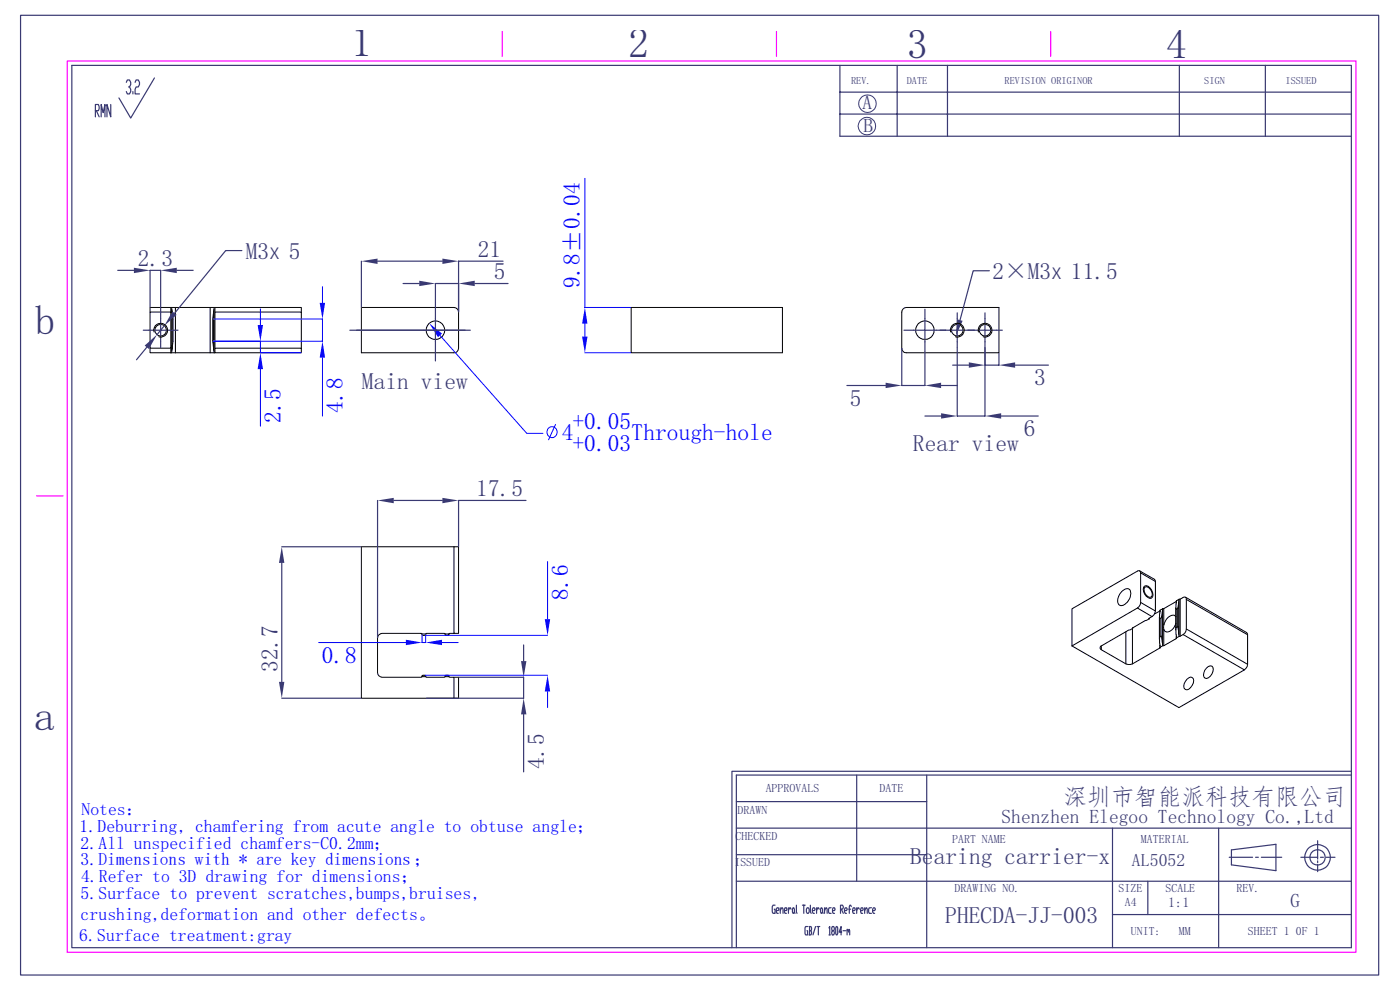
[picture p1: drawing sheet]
<svg xmlns="http://www.w3.org/2000/svg" width="297mm" height="210mm" viewBox="0 0 297 210" stroke-linecap="round" stroke-linejoin="round" font-family="sans-serif">
<path d="M14.3 12.9h273.4v189.1h-273.4zM106.6 6.7v5.3M164.7 6.7v5.3M222.9 6.7v5.3M7.7 105.2h5.7" fill="none" stroke="#f0f" stroke-width=".25"/>
<g fill="none" stroke="#393972" stroke-width=".25">
<path d="M4.4 3.2h288.1v203.6h-288.1zM15.2 13.9h271.5v187.1h-271.5zM26.8 17.5l.2-.5h.5l.2 .5v.4l-.2 .5h-.2M27.5 18.4l.2 .5v.5l-.2 .5h-.5l-.2-.5M28.2 19.4v.5M28.7 17.5l.2-.5h.4l.3 .5v.4l-.3 .5h-.4l-.2 .5v1h.9M32.8 16.5l-5.1 8.5-2.5-4.2M178.2 13.9v15h108.5M178.2 19.5h108.5M190.3 13.9v15M201 13.9v15M250.2 13.9v15"/>
<path d="M268.4 13.9v15M20.2 23.5h.7l.1-.4-.1-.9h-.7v2.6M20.4 23.5l.6 1.3M21.5 24.8v-2.6l.4 1.7 .4-1.7v2.6M23.5 22.2v2.6l-.8-2.6v2.6M178.2 24.2h108.5M74.2 70h25.6M156.2 175.7h130.5M156.2 170h40.4M181.7 164.4v22.5M196.6 164.4v36.6M236 175.7v25.3"/>
<path d="M258.5 175.7v25.3M279.5 178.3v3.9M286.7 163.6h-131.4v37.4M286.7 164.4h-130.5v36.6M156.2 186.9h130.5M156.2 181.3h40.4M164.4 192h-.4l-.2 .3v1.1l.2 .3h.4v-.8h-.1M164.7 193.2h.4l.2-.3-.2-.3h-.3l-.1 .3v.5l.1 .3h.3M165.5 193.2l.3-.6h.2l.1 1.1M165.5 192.6v1.1M166.4 193.2h.4l.2-.3-.2-.3h-.3l-.1 .3 .1 .8h.3M167.3 192.6v1.1"/>
<path d="M167.8 192.9l-.1-.3h-.2l-.2 .6M168.2 192.6h.2l.1 .3-.1 .8h-.2l-.1-.3zM168.5 193.4l.2 .3M169 192l.1 1.7M170.2 192h.6M170.5 192v1.7M171.2 192.6h.3l.2 .3v.5l-.2 .3h-.3l-.1-.3v-.5zM171.3 196.5h-.4l-.1 .3 .1 1.5h.4v-.9h-.1M171.6 196.5h.4l.2 .3-.2 .6M171.7 197.4h.3l.2 .6-.2 .3h-.4M171.7 196.5v1.8M171.9 192v1.4l.2 .3"/>
<path d="M172.3 193.2h.5l.1-.3-.1-.3h-.3l-.2 .3v.5l.2 .3h.3M173 196.5l-.5 1.8M173.2 192.6v1.1M173.3 196.5h.6M173.6 196.5v1.8M173.8 192.9l-.1-.3h-.2l-.3 .6M174.2 192.6l.3 .3v.5l-.2 .3-.2-.3zM174.5 193.4l.1 .3M174.9 193.2l.4-.6 .2 1.1M174.9 192.6v1.1M175.9 196.8l.1-.3v1.8M175.9 198.3h.2"/>
<path d="M176.3 192.6h-.4l-.1 .3 .1 .8h.4M176.6 197.4l-.2-.6 .2-.3h.3l.1 .6-.1 .3h-.3l-.2 .3 .2 .6h.3l.1-.3-.1-.6M176.6 193.2h.4l.2-.3-.2-.3h-.3l-.1 .3 .1 .8h.3M177.4 196.5h.2l.1 .3-.1 1.5h-.2l-.1-.3zM178.3 192.9h.4l.2-.3-.2-.6h-.4v1.7M178.5 192.9l.4 .8M178.6 197.7h-.6l.4-1.2v1.8M178.9 197.4h.5M179.2 193.2h.4l.1-.3-.1-.3h-.3l-.1 .3v.5l.1 .3h.3M179.7 197.4l.1-.3 .2 .6M179.7 197.1v1.2M180 197.4l.1-.3 .2 1.2"/>
<path d="M180 192.9h.5M180.6 192.3l-.1-.3h-.2l-.1 1.7M180.9 193.2h.4l.1-.3-.1-.3h-.3l-.1 .3 .1 .8h.3M181.7 192.6v1.1M182.3 192.9l-.1-.3h-.2l-.3 .6M182.6 193.2h.4l.1-.3-.1-.3h-.3l-.1 .3 .1 .8h.3M183.4 193.2l.5-.6 .1 1.1M183.4 192.6v1.1M184.9 192.6h-.5l-.1 .3 .1 .8h.5M185.1 193.2h.4l.2-.3-.2-.3h-.2l-.2 .3v.5l.2 .3h.2M236 194h50.7M243.5 186.9v7.1"/>
<path d="M260.8 181.8h4.9M261.2 180.3l9.5-1.2v5.6l-9.5-1.2zM266.4 181.8h.6M267.6 181.8h4.3M276 181.8h3.5M279.5 182.6v.4M279.5 183.4v1.5M280.1 181.8h.7M281.3 181.8h1.9"/>
<circle cx="279.5" cy="181.9" r="1.63"/>
<circle cx="279.5" cy="181.9" r="2.72"/>
</g>
<g fill="none" stroke="#393972" stroke-width=".21">
<circle cx="183.9" cy="26.7" r="1.86"/>
<circle cx="184" cy="22" r="1.86"/>
</g>
<g fill="none" stroke="#000" stroke-width=".21">
<path d="M76.7 65.2h19.6a1.01 1.01 0 0 1 1 1v7.7a.94 .94 0 0 1-1 .9h-19.6z"/>
<circle cx="92.4" cy="70" r="1.97"/>
</g>
<g fill="none" stroke="#00f" stroke-width=".21">
<path d="M93.3 71.1l18.5 20.8h3.4M117.9 90l-1.5 3.3"/>
<circle cx="117.1" cy="91.6" r="1.13"/>
</g>
<path d="M91.1 68.6l2.7 2.2-.9 .7z" fill="#00f"/>
<path d="M76.7 55.4v9.8M80.1 55.4h13.8M106.7 55.4h-9.4v10.8" fill="none" stroke="#393972" stroke-width=".25"/>
<g fill="#393972">
<path d="M76.7 55.4l3.4-.6v1.2z"/>
<path d="M93.9 54.8l3.4 .6-3.4 .6z"/>
</g>
<path d="M85.5 60.1h3.4M92.4 63.8v-3.7h4.9v6.1M100.7 60.1h7.1" fill="none" stroke="#393972" stroke-width=".25"/>
<g fill="#393972">
<path d="M88.9 59.5l3.5 .6-3.5 .6z"/>
<path d="M97.3 60.1l3.4-.6v1.2z"/>
</g>
<path d="M92.4 63.9v6.1h-16.8M98.7 70h-6.3v6.6M59.8 116h16.8M59.8 119.4v25.2M59.8 148.1h16.8" fill="none" stroke="#393972" stroke-width=".25"/>
<path d="M96.3 116h1v18.4h-1zM96.3 116h-19.6v32.1h19.6v-4.4l-1.1-.2-1 .2h-3.7l-.2-.2-1 .2h-8.2a1.01 1.01 0 0 1-1-1v-7.4a1.01 1.01 0 0 1 1-.9h8.2l.2 .1 1-.1h3.7l.2 .1 1.9-.1M89.5 134.5l.1 .2 .1 .1 .6-.1v-.2M94.4 134.5l.2 .3 .6-.1v-.2M89.5 143.5l.1-.2 .1-.1 .6 .1v.2M94.4 143.5l.2-.3 .6 .1v.2M96.3 143.7h1v4.4h-1" fill="none" stroke="#000" stroke-width=".21"/>
<g fill="#393972">
<path d="M59.8 116l.5 3.4h-1.1z"/>
<path d="M59.2 144.6h1.1l-.5 3.5z"/>
</g>
<path d="M80.1 106.2v29.1M83.5 106.2h10.4M111.6 106.2h-14.3v9.7" fill="none" stroke="#393972" stroke-width=".25"/>
<g fill="#393972">
<path d="M80.1 106.2l3.4-.6v1.1z"/>
<path d="M93.9 105.6l3.4 .6-3.4 .5z"/>
</g>
<path d="M111.1 136.8v3.4M97.4 143.7h13.7v4.4h-20.6M111.1 151.5v12.2" fill="none" stroke="#393972" stroke-width=".25"/>
<g fill="#393972">
<path d="M110.5 140.2h1.2l-.6 3.5z"/>
<path d="M111.1 148.1l.6 3.4h-1.2z"/>
</g>
<path d="M116.2 119.1v12.2M90.2 134.8h26M90.2 143.2h26M116.2 146.7v3.4" fill="none" stroke="#00f" stroke-width=".21"/>
<g fill="#00f">
<path d="M116.2 143.2l.5 3.5h-1.1z"/>
<path d="M115.6 131.3h1.1l-.5 3.5z"/>
</g>
<path d="M67.6 136.3h18.5M89.5 134.6v1.7h.8v-1.7M93.8 136.3h3.4" fill="none" stroke="#00f" stroke-width=".21"/>
<g fill="#00f">
<path d="M90.3 136.3l3.5-.6v1.1z"/>
<path d="M86.1 135.7l3.4 .6-3.4 .5z"/>
</g>
<g fill="none" stroke="#000" stroke-width=".21">
<path d="M133.9 65.2h32.1v9.6h-32.1zM233.6 137v.8M237.9 125.5a1.17 1.17 0 0 1 1.9-.3 2.64 2.64 0 0 1-2.1 3.3 1.29 1.29 0 0 1-.4-2zM238.8 134v6.8M240.2 133.3v7.5M240.3 133.3l-6.7 3.7a.44 .44 0 0 0-.2 .4 .44 .44 0 0 0 .2 .4l5.2 3 1 .2 .4-.2 5.9-3.4M240.3 133.2v.1M241.3 129l-13.9 8M241.8 121.1l3.1 1.8 .2 .4M242 121.5a.41 .41 0 0 0-.2-.4 .41 .41 0 0 0-.5 0l-13.9 8v7.9M242 121.5l3.1 1.8v6.3M242 121.5v6.3"/>
<path d="M242.8 124.3a1.73 1.73 0 0 1 1.7 2.3l-.2 .3a1.73 1.73 0 0 1-1.7-2.3zM242.9 124.6a1.29 1.29 0 0 1 1.5 1.3 .63 .63 0 0 1-.3 .8 .63 .63 0 0 1-.9-.4 1.46 1.46 0 0 1-.3-1.7zM243.8 131.3l-3.5 1.9M243.8 131.2v.1M244.4 130.8l-.6 .5M245.1 129.6l-3.1-1.8-.1 .5-.6 .7 3.1 1.8M245.1 129.6l-.3 .9-.4 .3M246 130.9v4.7M246 135.1l.1 1.8M246.1 137.3v.1M246.1 136.9v.4M246.1 129.8l-.1 1.1v4.2"/>
<path d="M246.1 129.6v.2M246.1 136.9v.5M246.1 129.6l-1.2 .6M246.3 134.9l.3 1.4M246.3 134.9l-.3 .2M246.3 131.1l-.3 .2M246.6 136.3l.1 .7M246.6 129.7l-.3 1.4v3.8M246.6 132.5v1M246.6 132.5v-3.1v6.9M246.6 132.5h.3M246.7 129.1l-.6 .3v.4"/>
<path d="M246.7 129.1l-.1 .3M246.9 132.5v1M246.9 133.5h-.3v3.1M246.9 133.5v3.5M246.9 129.1h-.2M249.4 132.3a1.98 1.98 0 0 1-2.2 1.7l-.3-.5M249.4 130.8a1.05 1.05 0 0 0-1.7 .2l-.8 1.5M249.4 128.9v4.7M249.5 133.1l.1 2.2M249.6 135.5l-3.5 1.8M249.6 135.3v.2M249.6 127.7l-.2 1.2 .1 4.2"/>
<path d="M249.6 127.7v-.1l-2.7 1.5v3.4M249.6 134.9v.6M249.8 133l.3 1.3M249.8 133l-.3 .1M249.8 129.1l-.3 .1M250.1 134.3v.7M250.1 127.7l-.3 1.4v3.9M250.1 127.5v6.8M250.1 127.5v7.1M250.1 127.1v.4M250.1 127.1l-.5 .4v.2M250.1 127.1h.3"/>
<path d="M250.4 134.9l.6-.3 13 7.5-13.9 8-22.7-13.1M250.4 134.9l-.8 .4M250.4 127.1l.6-.4a.42 .42 0 0 1 .5 0 .42 .42 0 0 1 .2 .5M250.4 127.1v7.8M251 134.6l.4-.3 .3-.9 13 7.5M251.5 126.7l13 7.5 .2 .4M251.7 127.2l13 7.4v6.3M251.7 127.2v6.2M251.8 144.1l.8-.5 .3 .1a1.2 1.2 0 0 1 0 1.7 1.03 1.03 0 0 1-1.7 .6 1.92 1.92 0 0 1 .6-1.9zM255.9 141.7l.4-.3 .8-.1a1.78 1.78 0 0 1-1.2 2.6l-.3-.1a1.44 1.44 0 0 1 .3-2.1zM264.7 140.9l-.1 .5-.6 .7"/>
</g>
<path d="M124.1 37.8v27.4h9.7M124.1 74.8h9.7M124.1 68.6v2.8" fill="none" stroke="#00f" stroke-width=".21"/>
<g fill="#00f">
<path d="M123.5 71.4h1.1l-.5 3.4z"/>
<path d="M124.1 65.2l.5 3.4h-1.1z"/>
</g>
<g fill="none" stroke="#000" stroke-width=".21">
<path d="M191.6 65.5l.7-.3h19.6v9.6h-19.6a.94 .94 0 0 1-1-.9v-7.7z"/>
<circle cx="196.2" cy="70" r="1.95"/>
<circle cx="203.1" cy="70" r="1.22"/>
<circle cx="209" cy="70" r="1.22"/>
</g>
<path d="M209.9 57.4h-3.4l-2.8 10.5" fill="none" stroke="#393972" stroke-width=".25"/>
<path d="M203.1 67.8l1.1 .3-1.4 3.1z" fill="#393972"/>
<path d="M191.3 73.9v7.9h4.9v-7.3M179.7 81.8h8.2M199.6 81.8h3.5" fill="none" stroke="#393972" stroke-width=".25"/>
<g fill="#393972">
<path d="M196.2 81.8l3.4-.6v1.1z"/>
<path d="M187.9 81.2l3.4 .6-3.4 .5z"/>
</g>
<path d="M203.1 73.8v14.4h5.9v-14.4M196.2 88.2h3.4M212.4 88.2h7.9" fill="none" stroke="#393972" stroke-width=".25"/>
<g fill="#393972">
<path d="M199.6 87.7l3.5 .5-3.5 .6z"/>
<path d="M209 88.2l3.4-.5v1.1z"/>
</g>
<path d="M202.1 77.5h3.4M209 73.8v3.7h2.9v-2.6M215.3 77.5h7.1" fill="none" stroke="#393972" stroke-width=".25"/>
<g fill="#393972">
<path d="M205.5 76.9l3.5 .6-3.5 .5z"/>
<path d="M211.9 77.5l3.4-.6v1.1z"/>
</g>
<path d="M25 57.3h3.4M37.5 57.3h3.5M31.8 65.2v-7.9h2.3v9M196.2 65.6v4.4h-4.4M203.1 66.4v3.6h-6.9v4.4M205.3 70h1.5M205.5 70h-2.4v3.7M209 66.4v3.6h-2.5M212.6 70h-3.6v3.7" fill="none" stroke="#393972" stroke-width=".25"/>
<g fill="none" stroke="#000" stroke-width=".21">
<path d="M31.8 66.2h4.4v7.7h-4.4zM31.8 73.9v.9h4.4M36.2 65.2h-4.4v1M36.2 65.2v1M36.2 73.9v.9M36.2 74.8h9.4M36.2 65.2h.2M36.4 65.2v9.6M36.4 65.2h.8v9.6M36.4 65.6l.1 .4M36.5 66l.2 1.7v4.7l-.2 1.6zM36.5 74l-.1 .4"/>
<path d="M37.2 65.2h7.4M45.3 66l-.2 1.7v4.7l.2 1.6M45.3 74l.1 .4M45.4 65.6l-.1 8.4M45.4 65.2h-.8v9.6M45.6 73.9h18.3v.9h-18.3zM45.6 73.9v-7.7h18.3v7.7M45.6 65.2h18.3v1M45.6 65.2h-.2v.4v9.2M45.6 65.2v1M201.7 70.4a1.46 1.46 0 0 1 1.3-1.8 1.46 1.46 0 0 1 1.5 1.6 1.46 1.46 0 0 1-1.8 1.2M207.6 70.4a1.46 1.46 0 0 1 1.2-1.8 1.46 1.46 0 0 1 1.6 1.6 1.46 1.46 0 0 1-1.8 1.2"/>
<circle cx="34.1" cy="70" r="1.22"/>
</g>
<g fill="#393972">
<path d="M34.1 57.3l3.4-.5v1.1z"/>
<path d="M28.4 56.8l3.4 .5-3.4 .6z"/>
</g>
<path d="M51.3 53.2h-3.4l-10.9 13.2M31.2 73.6l-2.2 2.7M34.9 69.1l-1.6 1.9" fill="none" stroke="#393972" stroke-width=".25"/>
<g fill="#393972">
<path d="M30.7 73.3l2.6-2.3-1.7 3z"/>
<path d="M36.6 66.1l.9 .7-2.6 2.3z"/>
</g>
<path d="M45.2 72.4h10v2.4h8.7M55.2 65.5v3.4M55.2 78.3v12.1" fill="none" stroke="#00f" stroke-width=".21"/>
<g fill="#00f">
<path d="M54.7 68.9h1.1l-.6 3.5z"/>
<path d="M55.2 74.8l.6 3.5h-1.1z"/>
</g>
<path d="M45.2 67.7h23.2v4.7h-23.2M68.4 60.8v3.4M68.4 75.8v12.4" fill="none" stroke="#00f" stroke-width=".21"/>
<g fill="#00f">
<path d="M67.8 64.2h1.2l-.6 3.5z"/>
<path d="M68.4 72.4l.6 3.4h-1.2z"/>
</g>
<path d="M34.1 66.4v3.6h-3.7M37.8 70h-3.7v3.7" fill="none" stroke="#393972" stroke-width=".25"/>
<path d="M32.7 70.4a1.46 1.46 0 0 1 1.3-1.8 1.46 1.46 0 0 1 1.5 1.6 1.46 1.46 0 0 1-1.8 1.2" fill="none" stroke="#000" stroke-width=".21"/>
<g font-size="8.8" fill="#393972">
<text x="74.5" y="11.9">1</text>
<text x="133.3" y="12.2">2</text>
<text x="192.4" y="12.2">3</text>
<text x="247.4" y="12.3">4</text>
<text x="7.4" y="70.9">b</text>
<text x="7.2" y="154.8">a</text>
</g>
<g font-size="5" fill="#393972">
<text x="29.3" y="56.5">2.3</text>
<text x="52.2" y="54.8">M3↧5</text>
<text x="101.3" y="54.6">21</text>
<text x="104.7" y="59.2">5</text>
<text x="210.5" y="59.1">2×M3↧11.5</text>
<text x="76.8" y="82.6">Main view</text>
<text x="219.4" y="81.7">3</text>
<text x="180.3" y="86">5</text>
<text x="193.7" y="95.6">Rear view</text>
<text x="217.2" y="92.5">6</text>
<text x="101" y="105.3">17.5</text>
<text x="58.8" y="142.5" transform="rotate(-90 58.8 142.5)">32.7</text>
<text x="115.4" y="163.1" transform="rotate(-90 115.4 163.1)">4.5</text>
<text x="225.6" y="170.8">深圳市智能派科技有限公司</text>
<text x="193.1" y="183.3">Be</text>
<text x="198.1" y="183.3">aring carrier-x</text>
<text x="200.5" y="195.9">PHECDA-JJ-003</text>
</g>
<g font-size="5" fill="#00f">
<text x="122.9" y="61.1" transform="rotate(-90 122.9 61.1)">9.8±0.04</text>
<text x="59.5" y="89.8" transform="rotate(-90 59.5 89.8)">2.5</text>
<text x="72.7" y="87.6" transform="rotate(-90 72.7 87.6)">4.8</text>
<text x="119.2" y="93.3">4</text>
<text x="121.5" y="91">+0.05</text>
<text x="121.5" y="95.6">+0.03</text>
<text x="134" y="93.3">Through-hole</text>
<text x="120.4" y="127.2" transform="rotate(-90 120.4 127.2)">8.6</text>
<text x="68.2" y="140.6">0.8</text>
</g>
<g font-size="4.1" fill="#393972">
<text x="183" y="23.1">A</text>
<text x="183.2" y="28.1">B</text>
<text x="212.5" y="174.6">Shenzhen Elegoo Technology Co.,Ltd</text>
<text x="273.8" y="192.3">G</text>
</g>
<g font-size="3.8" fill="#00f">
<text x="17.3" y="172.8">Notes：</text>
<text x="16.9" y="176.5">1.Deburring, chamfering from acute angle to obtuse angle；</text>
<text x="17.1" y="180">2.All unspecified chamfers-C0.2mm；</text>
<text x="17.1" y="183.5">3.Dimensions with * are key dimensions；</text>
<text x="17.1" y="190.7">5.Surface to prevent scratches,bumps,bruises,</text>
<text x="17.2" y="187.2">4.Refer to 3D drawing for dimensions；</text>
<text x="17.1" y="195.1">crushing,deformation and other defects。</text>
<text x="16.8" y="199.7">6.Surface treatment:gray</text>
</g>
<text font-size="3.8" fill="#393972" x="240.1" y="183.7">AL5052</text>
<text font-size="3" fill="#393972" x="247.8" y="192.4">1:1</text>
<g font-size="2.5" fill="#393972">
<text x="156.5" y="172.7">DRAWN</text>
<text x="162.4" y="168.1">APPROVALS</text>
<text x="186.6" y="168.1">DATE</text>
<text x="156" y="178.2">CHECKED</text>
<text x="202" y="178.8">PART NAME</text>
<text x="242" y="178.8">MATERIAL</text>
<text x="155.8" y="183.7">ISSUED</text>
<text x="202.5" y="189.3">DRAWING NO.</text>
<text x="237.3" y="189.3">SIZE</text>
<text x="247.2" y="189.3">SCALE</text>
<text x="262.3" y="189.3">REV.</text>
<text x="238.6" y="192.3">A4</text>
<text x="239.9" y="198.3">UNIT:</text>
<text x="250.1" y="198.3">MM</text>
<text x="264.8" y="198.3">SHEET 1</text>
<text x="274.9" y="198.3">0F 1</text>
</g>
<g font-size="2.2" fill="#393972">
<text x="180.6" y="17.8">REV.</text>
<text x="192.4" y="17.8">DATE</text>
<text x="213.1" y="17.8">REVISION ORIGINOR</text>
<text x="255.5" y="17.8">SIGN</text>
<text x="272.7" y="17.8">ISSUED</text>
</g>
</svg>
